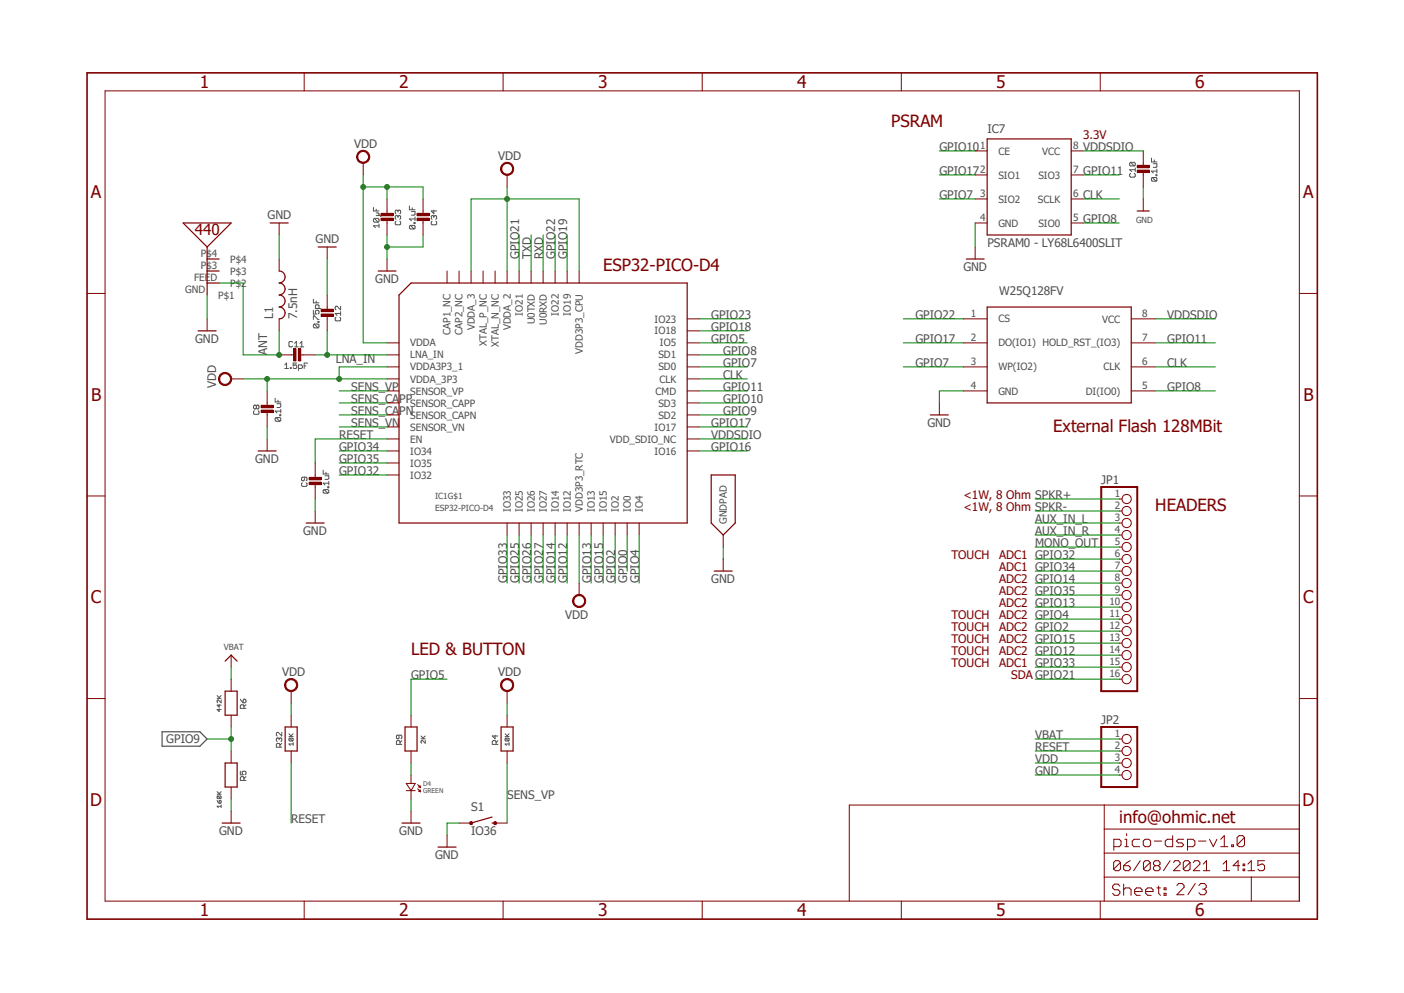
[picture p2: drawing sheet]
<svg xmlns="http://www.w3.org/2000/svg" width="297mm" height="210mm" viewBox="0 0 297 210" stroke-linecap="round" stroke-linejoin="round" font-family="sans-serif">
<path d="M17.9 15.1l261.2 179.8M279.1 15.1l-261.2 179.8" fill="none" stroke="#fff" stroke-width=".21"/>
<g fill="none" stroke="#505050" stroke-width=".21">
<path d="M239.2 36.7l-.2 .2v.4l.2 .2h.7l.3-.2v-.4l-.3-.2M239.2 34.3l-.2 .2v.4l.2 .2h.7M239.2 34.3h.7l.3 .2v.4l-.3 .2M239.2 34.3l.7 .8M240.2 35.5v.8M240.2 35.9h-1.2l.4 .4M243.6 33.4v.8h1.1M243.8 37.5l-.2 .2v.4l.2 .2h.8M243.8 37.5h.8l.1 .2v.4l-.1 .2M243.8 37.5l.8 .8M244 34.6h.7v.6l-.1 .2h-.6M244.2 33.8v.4"/>
<path d="M244.6 37h.1v.2h-.1zM244.7 35.8v.8M244.7 36.2h-1.1l.4 .4M79 43.9v.7h1.2M79.2 46.2h.8l.2 .2v.4l-.2 .2M79.2 46.2l-.2 .2v.4l.2 .2h.8M79.2 46.2l.8 .8M79.6 45l.6 .2-.2 .4M79.6 45.6h.8l.2 .2M79.6 44.2v.4M80.2 47.8h-1.2l.4 .3M80.2 47.4v.7"/>
<path d="M83.8 46.8l-.2 .2v.4l.2 .1h.8l.2-.1-.2-.6M84.2 45.8l-.2-.2-.4 .2 .2 .6M84.2 45.8l.2-.2 .4 .2-.2 .6M84.2 44.6l-.2-.2-.4 .2v.4l.2 .2M84.2 44.6l.2-.2 .4 .2v.4l-.2 .2M84.2 44.6v.2M84.2 45.8v.2M86.6 43.6v.8h1.2M86.8 47.7l-.2 .1v.5l.2 .1h.8M86.8 47.7h.8l.2 .1v.5l-.2 .1M86.8 47.7l.8 .7M87 44.7h.8v.6l-.2 .2h-.6"/>
<path d="M87.2 43.9v.5M87.6 47.1h.2v.2h-.2zM87.8 45.9v.8M87.8 46.3h-1.2l.4 .4M91.4 46.8l-.2 .2v.4l.2 .1h.8l.2-.1-.2-.6M91.8 45.8l-.2-.2-.4 .2 .2 .6M91.8 45.8l.2-.2 .4 .2-.2 .6M91.8 44.4v.8l-.6-.6h1.2M91.8 45.8v.2M60.2 77.2l.4-.4v1.1M60.2 77.9h.8M61.4 77.8h.2v.1h-.2z"/>
<path d="M61.9 72.4l-.2-.2-.6 .2v.8l.2 .2h.4l.2-.2M62.3 73.4h.8M62.3 72.6l.4-.4v1.2M62.8 76.8h-.8v.6l.4-.2 .4 .2v.4l-.2 .1h-.4l-.2-.1M63.2 77.9h.6l.2-.1v-.4l-.2-.2h-.6v1.2M63.5 73.4h.8M63.5 72.6l.3-.4v1.2M64.3 77.4h.4M65.1 76.8h-.8v1.1M66.3 63.3v.8h1.2M66.3 65.6v.8h.6l-.2-.4 .2-.4h.4l.2 .2v.4l-.2 .2M66.3 67.6v-.8h.2l.8 .8h.2"/>
<path d="M66.5 68.5l-.2 .2v.4l.2 .2h.8M66.5 68.5h.8l.2 .2v.4l-.2 .2M66.5 68.5l.8 .8M66.9 63.7v.4M67.3 68h.2v.2h-.2zM67.5 65.2v-.6l-.6-.1-.2 .1v.6h1.2M71.1 67.1l-.2 .2v.4l.2 .2h.8l.2-.2v-.4l-.2-.2M72.1 64.8v.7l-.8-.7-.4 .1 .2 .6M72.1 65.9v.8M72.1 66.3h-1.2l.4 .4M53.8 86.9l-.2 .1v.5l.2 .1h.8l.2-.1v-.5l-.2-.1M54.2 85.9l-.2-.2-.4 .2 .2 .6 .4-.2"/>
<path d="M54.2 85.9l.2-.2 .4 .2-.2 .6-.4-.2M54.2 85.9v.4M58.2 84.2v.8h1.2M58.4 88.3l-.2 .2v.4l.2 .2h.8M58.4 88.3h.8l.2 .2v.4l-.2 .2M58.4 88.3l.8 .8M58.6 85.4h.8v.6l-.2 .2h-.6M58.8 84.6v.4M59.2 87.7h.2v.2h-.2zM59.4 86.6v.7M59.4 87h-1.2l.4 .3M68.4 99.4v.8h1.2"/>
<path d="M69 99.9v.3M64 102.1l-.2 .2 .2 .6h.8l.1-.2v-.4l-.1-.2M64.4 100.9v.6l-.2 .2-.4-.2 .2-.6h.8l.1 .2v.4l-.1 .2M68.6 103.5l-.2 .3v.3l.2 .2h.7M68.6 103.5h.7l.3 .3v.3l-.3 .2M68.6 103.5l.7 .8M68.7 100.6h.9v.6l-.3 .2h-.6M69.3 103h.3v.2h-.3zM69.6 101.8v.8M69.6 102.2h-1.2l.3 .4M45.9 147.7h.9M45.9 147.1l.6 .6"/>
<path d="M46.4 149.9v.6l-.5-.4h.9M46.4 149v.6l-.5-.5h.9M46.8 148v.6l-.6-.6-.3 .2 .2 .4M46.8 147.1l-.4 .4M50.8 147.9l.6 .7M51.6 149.8v-.6l-.2-.1-.6 .1v.6h1.2M51.6 147.9l.4 .2v.4l-.2 .1h-.4v-.5zM52 149.1l-.4 .3M59.1 156.3l.1-.2 .4 .2-.2 .5M59.1 156.3l-.3-.2-.3 .2 .1 .5M59.1 156.3v.2M59.2 158v-.6l-.1-.2h-.5l-.1 .2v.6h1.1"/>
<path d="M59.6 154.9v.8l-.8-.8-.3 .2v.4l.1 .2M59.6 157.2l-.4 .4M61.1 155.8h.9M61.1 155.2l.6 .6M61.3 156.1l.7 .2-.2 .4M61.3 156.1l-.2 .2v.2l.2 .2h.5M61.3 156.1l.5 .6M62 157.1v.5M62 157.4h-.9l.3 .2M62 155.2l-.4 .4M84.4 155.5v.6l-.2 .2-.3-.2v-.4l.1-.2h.8l.2 .2v.4l-.2 .2M84.6 157.4v-.6l-.2-.2h-.4l-.1 .2v.6h1.1"/>
<path d="M85 156.6l-.4 .5M89.1 156.3h.9M89.1 155.7l.6 .6M90 156.6v.6l-.6-.6-.3 .2 .1 .4M90 155.7l-.5 .4M104.7 155.5v.8l-.6-.6h1.2M104.9 157.4v-.6l-.2-.2h-.3l-.3 .2v.6h1.2M105.3 156.6l-.4 .5M106.8 155.8h.9M106.8 155.2l.6 .6M107 156.1l.7 .2-.1 .4M107 156.1l-.2 .2 .2 .4h.6"/>
<path d="M107 156.1l.6 .6M107.7 157.4h-.9l.3 .2M107.7 157.1v.5M107.7 155.2l-.4 .4M45.9 169.3l.5 .6M45.9 168h.9M45.9 167.4l.6 .6M46.1 168.4h.6l.1 .1-.1 .4M46.1 168.4l-.2 .1 .2 .4h.6M46.1 168.4l.6 .5M46.4 169.4l.1-.1 .3 .1-.1 .5h-.3zM46.8 170.2v.6"/>
<path d="M46.8 170.5h-.9l.3 .3M46.8 167.4l-.4 .5M50.8 163.1v.8h.6l-.2-.4 .2-.4 .6 .2v.4l-.2 .2M51.6 165.1v-.6l-.2-.2h-.3l-.3 .2v.6h1.2M52 164.3l-.4 .4"/>
</g>
<path d="M34.3 154.8h8l1.5 1.5-1.5 1.5h-8z" fill="none" stroke="#505050" stroke-width=".25"/>
<g fill="none" stroke="#800000" stroke-width=".21">
<path d="M22.2 19.2h252.7v171.4h-252.7zM64.3 15.4v3.8M106.4 15.4v3.8M148.5 15.4v3.8M190.7 15.4v3.8M232.7 15.4v3.8M94.6 57.3v2.6M97.1 57.3v2.6M99.7 57.3v2.6M102.2 57.3v2.6M104.7 57.3v2.6M107.3 57.3v2.6"/>
<path d="M109.8 57.3v2.6M112.4 57.3v2.6M114.9 57.3v2.6M117.4 57.3v2.6M120 57.3v2.6M122.5 57.3v2.6M18.4 62.1h3.8M81.9 72.5h2.5M81.9 75.1h2.5M81.9 77.6h2.5M145.4 72.5h2.5M145.4 70h2.5"/>
<path d="M145.4 67.4h2.5M145.4 75.1h2.5M145.4 77.6h2.5M274.9 62.1h3.8M56.5 85.2v.8M56.5 87v.8M81.9 80.1h2.5M81.9 82.7h2.5M81.9 92.8h2.5M81.9 95.4h2.5M81.9 90.3h2.5M81.9 97.9h2.5"/>
<path d="M81.9 87.8h2.5M81.9 85.2h2.5M145.4 80.1h2.5M145.4 82.7h2.5M145.4 92.8h2.5M145.4 95.4h2.5M145.4 90.3h2.5M145.4 87.8h2.5M145.4 85.2h2.5M18.4 104.9h3.8M81.9 100.5h2.5M107.3 110.6v2.6"/>
<path d="M109.8 110.6v2.6M112.4 110.6v2.6M114.9 110.6v2.6M117.4 110.6v2.6M120 110.6v2.6M122.5 110.6v2.6M125.1 110.6v2.6M127.6 110.6v2.6M130.1 110.6v2.6M132.7 110.6v2.6M135.2 110.6v2.6M153 113.2v2.5"/>
<path d="M274.9 104.9h3.8M18.4 147.7h3.8M274.9 147.7h3.8M233.6 170.3v20.3M233.6 175.3h41.3M235.6 179.1h1.2l.4-.4v-.8l-.4-.4h-1.2v2.3M238 177.5h.3v1.6M238 179.1h.7M238.3 176.3v.4M241.1 177.5h-1.2l-.4 .4v.8l.4 .4h1.2M242.2 177.5h.8l.4 .4v.8l-.4 .4h-.8l-.3-.4v-.8zM244.2 177.9h1.5"/>
<path d="M248.1 176.7v2.4h-1.2l-.4-.4v-.8l.4-.4h1.2M250.4 177.5h-1.1l-.4 .4 .4 .4h.7l.4 .4-.4 .4h-1.1M251.2 179.1h1.1l.5-.4v-.8l-.5-.4h-1.1v2.3M253.5 177.9h1.6M255.9 177.5l.8 1.6 .7-1.6M258.2 179.1h1.6M258.2 177.5l.8-.8v2.4M260.6 178.7h.3v.4h-.3zM263.3 177.1v1.6l-.4 .4h-.8l-.4-.4M263.3 177.1l-.4-.4h-.8l-.4 .4v1.6M263.3 177.1l-1.6 1.6M274.9 170.3h-95.2v20.3"/>
<path d="M64.3 190.6v3.8M106.4 190.6v3.8M148.5 190.6v3.8M190.7 190.6v3.8M232.7 190.6v3.8M233.6 185.5h41.3M233.6 180.4h41.3M236.9 187.4l-.4-.4h-.7l-.4 .4v.4l.4 .4h.7l.4 .4v.3l-.4 .5h-.7l-.4-.5M237 182.4l-.4-.4h-.6l-.4 .4v1.4M237 182.4v1.4l-.4 .3h-.6l-.4-.3M237 182.4l-1.4 1.4M237.7 183.1h1.1l.3 .3v.4l-.3 .3h-.8l-.3-.3z"/>
<path d="M237.7 187v2.4M237.7 188.2l.4-.4h.8l.4 .4v1.2M239.1 182l-1.4 1.1M240 188.6h1.6v-.4l-.4-.4h-.8l-.4 .4v.7l.4 .5h.8M241.2 182l-1.4 2.1M242.4 188.6h1.5v-.4l-.4-.4h-.7l-.4 .4v.7l.4 .5h.7M243.3 182.4l-.3-.4h-.7l-.4 .4v1.4M243.3 182.4v1.4l-.3 .3h-.7l-.4-.3M243.3 182.4l-1.4 1.4M244.3 183.1l-.3-.3v-.4l.3-.4h.8l.3 .4v.4l-.3 .3M244.3 183.1l-.3 .3v.4l.3 .3h.8l.3-.3v-.4l-.3-.3M244.3 183.1h.8"/>
<path d="M244.7 187.8h.8M245.1 187.4v1.5l.4 .5M246.3 187.8h.4v.4h-.4zM246.3 188.9h.4v.5h-.4zM247.5 182l-1.4 2.1M248.2 182.4l.4-.4h.7l.3 .4v.4l-1.4 1.3h1.4M249 187.3l.3-.4h.8l.4 .4v.4l-1.5 1.5h1.5M251.8 182.4l-.4-.4h-.7l-.4 .4v1.4M251.8 182.4v1.4l-.4 .3h-.7l-.4-.3M251.8 182.4l-1.5 1.4M252.4 182.4l.4-.4h.7l.3 .4v.4l-1.4 1.3h1.4M252.9 186.9l-1.6 2.3"/>
<path d="M253.6 187.3l.4-.4h.8l.4 .4v.4l-.4 .3M254.4 188h.4M254.6 184.1h1.3M254.6 182.8l.6-.8v2.1M254.8 188l.4 .4v.4l-.4 .4h-.8l-.4-.4M258.7 184.1h1.4M258.7 182.8l.8-.8v2.1M262.3 183.1h-1.4l1-1.1v2.1M263 183.8h.3v.3h-.3zM263 182.8h.3v.3h-.3zM264 182.8l.7-.8v2.1M264 184.1h1.4"/>
<path d="M264.7 185.5v5.1M267.5 182h-1.4v1.1l.7-.3h.4l.3 .3v.7l-.3 .3h-.8l-.3-.3"/>
</g>
<path d="M18.4 15.4h260.3v179h-260.3z" fill="none" stroke="#800000" stroke-width=".34"/>
<path d="M84.4 62.4l2.6-2.5h58.4v50.7h-61zM150.5 100.5h5v10.1l-2.5 2.6-2.5-2.6z" fill="none" stroke="#800000" stroke-width=".25"/>
<path d="M55.2 86.7h2.6v.5h-2.6z" fill-rule="evenodd" fill="#800000"/>
<path d="M55.2 86.7h2.6v.5h-2.6z" fill="none" stroke="#800000" stroke-width=".21"/>
<path d="M55.2 85.7h2.6v.5h-2.6z" fill-rule="evenodd" fill="#800000"/>
<path d="M55.2 85.7h2.6v.5h-2.6zM56.5 82.7v2.5M56.5 87.8v2.5M66.7 100.5v.7M66.7 102.2v.8" fill="none" stroke="#800000" stroke-width=".21"/>
<path d="M65.4 102h2.5v.5h-2.5z" fill-rule="evenodd" fill="#800000"/>
<path d="M65.4 102h2.5v.5h-2.5z" fill="none" stroke="#800000" stroke-width=".21"/>
<path d="M65.4 101h2.5v.5h-2.5z" fill-rule="evenodd" fill="#800000"/>
<path d="M61.6 75.1h.8M63.4 75.1h.7M66.7 97.9v2.6M65.4 101h2.5v.5h-2.5zM66.7 103v2.5" fill="none" stroke="#800000" stroke-width=".21"/>
<path d="M62.1 73.8h.5v2.5h-.5z" fill-rule="evenodd" fill="#800000"/>
<path d="M62.1 73.8h.5v2.5h-.5z" fill="none" stroke="#800000" stroke-width=".21"/>
<path d="M63.1 73.8h.5v2.5h-.5z" fill-rule="evenodd" fill="#800000"/>
<path d="M59.1 54.8v2.5M59.1 75.1h2.5M59.1 67.4v2.6M63.1 73.8h.5v2.5h-.5zM64.1 75.1h2.6M69.2 64.9v.8M69.2 66.7v.7" fill="none" stroke="#800000" stroke-width=".21"/>
<path d="M38.7 47.2h10.2l-5.1 5zM43.8 52.2v10.2M43.8 59.9h2.6M43.8 57.3h2.6M43.8 54.8h2.6M59.1 57.3a1.27 1.27 0 0 1 1.2 1.3 1.27 1.27 0 0 1-1.2 1.3 1.27 1.27 0 0 1 1.2 1.2 1.27 1.27 0 0 1-1.2 1.3 1.27 1.27 0 0 1 1.2 1.3 1.27 1.27 0 0 1-1.2 1.2 1.25 1.25 0 0 1 1.2 1.3 1.25 1.25 0 0 1-1.2 1.2" fill="none" stroke="#800000" stroke-width=".25"/>
<path d="M67.9 65.4h2.6v.5h-2.6z" fill-rule="evenodd" fill="#800000"/>
<path d="M67.9 65.4h2.6v.5h-2.6z" fill="none" stroke="#800000" stroke-width=".21"/>
<path d="M67.9 66.4h2.6v.5h-2.6z" fill-rule="evenodd" fill="#800000"/>
<path d="M59.1 47.2v2.5M69.2 52.2v2.6M67.9 66.4h2.6v.5h-2.6zM69.2 62.4v2.5M69.2 67.4v2.6" fill="none" stroke="#800000" stroke-width=".21"/>
<path d="M57.1 47.2h3.9M67.3 52.2h3.8" fill="none" stroke="#800000" stroke-width=".25"/>
<path d="M106.2 34.8a1.39 1.39 0 0 1 2.2 .2 1.39 1.39 0 0 1-.8 2.1 1.39 1.39 0 0 1-1.7-1.4h.2a1.15 1.15 0 0 1 1.6-1.1 1.15 1.15 0 0 1 .4 1.9 1.15 1.15 0 0 1-1.9-.4l-.1-.4h-.2z" fill-rule="evenodd" fill="#800000"/>
<path d="M106.2 34.8a1.39 1.39 0 0 1 2.2 .2 1.39 1.39 0 0 1-.8 2.1 1.39 1.39 0 0 1-1.7-1.4h.2a1.15 1.15 0 0 1 1.6-1.1 1.15 1.15 0 0 1 .4 1.9 1.15 1.15 0 0 1-1.9-.4l-.1-.4h-.2zM107.3 37v2.5" fill="none" stroke="#800000" stroke-width=".21"/>
<path d="M46.5 79.2a1.41 1.41 0 0 1 2.3 .1 1.41 1.41 0 0 1-.7 2.2 1.41 1.41 0 0 1-1.9-1.4h.3a1.15 1.15 0 0 1 1.7-.9 1.15 1.15 0 0 1 .2 1.9 1.15 1.15 0 0 1-1.9-.5v-.5h-.3z" fill-rule="evenodd" fill="#800000"/>
<path d="M43.8 67.4v2.6M46.5 79.2a1.41 1.41 0 0 1 2.3 .1 1.41 1.41 0 0 1-.7 2.2 1.41 1.41 0 0 1-1.9-1.4h.3a1.15 1.15 0 0 1 1.7-.9 1.15 1.15 0 0 1 .2 1.9 1.15 1.15 0 0 1-1.9-.5v-.5h-.3zM48.9 80.1h2.5" fill="none" stroke="#800000" stroke-width=".21"/>
<path d="M41.9 70h3.8" fill="none" stroke="#800000" stroke-width=".25"/>
<path d="M75.7 32.3a1.4 1.4 0 0 1 2.3 .1 1.4 1.4 0 0 1-.7 2.1 1.4 1.4 0 0 1-1.9-1.3h.3a1.15 1.15 0 0 1 1.7-1 1.15 1.15 0 0 1 .2 1.9 1.15 1.15 0 0 1-1.9-.5v-.4h-.3z" fill-rule="evenodd" fill="#800000"/>
<path d="M75.7 32.3a1.4 1.4 0 0 1 2.3 .1 1.4 1.4 0 0 1-.7 2.1 1.4 1.4 0 0 1-1.9-1.3h.3a1.15 1.15 0 0 1 1.7-1 1.15 1.15 0 0 1 .2 1.9 1.15 1.15 0 0 1-1.9-.5v-.4h-.3zM76.8 34.5v2.5" fill="none" stroke="#800000" stroke-width=".21"/>
<path d="M121.5 126.2a1.39 1.39 0 0 1 2.2 .2 1.39 1.39 0 0 1-.8 2.1 1.39 1.39 0 0 1-1.8-1.4h.3a1.15 1.15 0 0 1 1.5-1.1 1.15 1.15 0 0 1 .4 1.9 1.15 1.15 0 0 1-1.8-.4l-.1-.4h-.3z" fill-rule="evenodd" fill="#800000"/>
<path d="M81.9 44.6v.8M81.9 46.4v.8M56.5 92.8v2.6M66.7 108.1v2.5M153 118.2v2.6M121.5 126.2a1.39 1.39 0 0 1 2.2 .2 1.39 1.39 0 0 1-.8 2.1 1.39 1.39 0 0 1-1.8-1.4h.3a1.15 1.15 0 0 1 1.5-1.1 1.15 1.15 0 0 1 .4 1.9 1.15 1.15 0 0 1-1.8-.4l-.1-.4h-.3zM122.5 123.3v2.6" fill="none" stroke="#800000" stroke-width=".21"/>
<path d="M54.6 95.4h3.8M64.8 110.6h3.8M151.1 120.8h3.8" fill="none" stroke="#800000" stroke-width=".25"/>
<path d="M80.6 45.1h2.5v.5h-2.5z" fill-rule="evenodd" fill="#800000"/>
<path d="M80.6 45.1h2.5v.5h-2.5z" fill="none" stroke="#800000" stroke-width=".21"/>
<path d="M80.6 46.1h2.5v.6h-2.5z" fill-rule="evenodd" fill="#800000"/>
<path d="M80.6 46.1h2.5v.6h-2.5zM81.9 42.1v2.5M81.9 47.2v2.5M89.5 44.6v.8M89.5 46.4v.8" fill="none" stroke="#800000" stroke-width=".21"/>
<path d="M88.2 45.1h2.6v.5h-2.6z" fill-rule="evenodd" fill="#800000"/>
<path d="M88.2 45.1h2.6v.5h-2.6z" fill="none" stroke="#800000" stroke-width=".21"/>
<path d="M88.2 46.1h2.6v.6h-2.6z" fill-rule="evenodd" fill="#800000"/>
<g fill="none" stroke="#800000" stroke-width=".21">
<path d="M206.3 31.9h2.5M206.3 37h2.5M226.6 31.9h2.6M226.6 37h2.6M241.9 34.5v.7M241.9 36.2v.8M81.9 54.8v2.5M88.2 46.1h2.6v.6h-2.6zM89.5 42.1v2.5M89.5 47.2v2.5M206.3 47.2h2.5M206.3 42.1h2.5"/>
<path d="M226.6 47.2h2.6M226.6 42.1h2.6"/>
</g>
<path d="M208.8 29.4h17.8v20.3h-17.8zM80 57.3h3.8" fill="none" stroke="#800000" stroke-width=".25"/>
<path d="M240.6 36h2.5v.5h-2.5z" fill-rule="evenodd" fill="#800000"/>
<path d="M240.6 36h2.5v.5h-2.5z" fill="none" stroke="#800000" stroke-width=".21"/>
<path d="M240.6 35h2.5v.5h-2.5z" fill-rule="evenodd" fill="#800000"/>
<g fill="none" stroke="#800000" stroke-width=".21">
<path d="M240.6 35h2.5v.5h-2.5zM241.9 31.9v2.6M241.9 37v2.5M206.3 52.2v2.6M241.9 42.1v2.5M203.8 67.4h5M203.8 72.5h5M203.8 77.6h5M239.3 67.4h5.1M239.3 72.5h5.1M239.3 77.6h5.1M198.7 85.2v2.6"/>
<path d="M203.8 82.7h5M239.3 82.7h5.1M107.3 151.3v2.5M107.3 158.8v2.6"/>
</g>
<path d="M204.4 54.8h3.8M240.6 44.6h2.5M208.8 64.9h30.5v20.3h-30.5zM196.8 87.8h3.8M106 153.8h2.5v5h-2.5z" fill="none" stroke="#800000" stroke-width=".25"/>
<path d="M99.4 173.9l.3-.2 .2 .2v.4h-.5z" fill-rule="evenodd" fill="#800000"/>
<path d="M99.4 173.9l.3-.2 .2 .2v.4h-.5z" fill="none" stroke="#800000" stroke-width=".21"/>
<path d="M104.5 173.9l.2-.2 .3 .2v.4h-.5z" fill-rule="evenodd" fill="#800000"/>
<path d="M94.6 176.6v2.6M97.1 174.1h2.6M104.5 173.9l.2-.2 .3 .2v.4h-.5zM104.7 174.1h2.6" fill="none" stroke="#800000" stroke-width=".21"/>
<path d="M92.7 179.2h3.8M104.1 174.1h.6M104.1 172.8l-4.4 1.3" fill="none" stroke="#800000" stroke-width=".25"/>
<path d="M106.2 144a1.4 1.4 0 0 1 2.2 .1 1.4 1.4 0 0 1-.7 2.1 1.4 1.4 0 0 1-1.8-1.3h.2a1.15 1.15 0 0 1 1.6-1.1 1.15 1.15 0 0 1 .4 1.9 1.15 1.15 0 0 1-1.9-.4l-.1-.4h-.2z" fill-rule="evenodd" fill="#800000"/>
<g fill="none" stroke="#800000" stroke-width=".21">
<path d="M48.9 138.6v2.5M48.9 143.6v2.6M48.9 151.3v2.5M48.9 158.8v2.6M61.6 151.3v2.5M61.6 158.8v2.6M87 151.3v2.5M87 158.8v2.6M106.2 144a1.4 1.4 0 0 1 2.2 .1 1.4 1.4 0 0 1-.7 2.1 1.4 1.4 0 0 1-1.8-1.3h.2a1.15 1.15 0 0 1 1.6-1.1 1.15 1.15 0 0 1 .4 1.9 1.15 1.15 0 0 1-1.9-.4l-.1-.4h-.2zM107.3 146.2v2.5M48.9 166.5v2.5M48.9 171.5v2.6"/>
<path d="M85.9 165.7h1.9l-.8 1.5zM85.9 167.2h1.9M87 163.9v1.8M87 167.2v1.8M87 171.5v2.6M88.3 165.9l.4 .4M88.3 166.8l.4 .4M88.6 167.3l.3-.2 .1 .4zM88.9 166.2l.1 .4-.4-.1z"/>
</g>
<path d="M47.6 139.8l1.3-1.2 1.3 1.2M47.6 146.2h2.6v5.1h-2.6zM60.3 153.8h2.6v5h-2.6zM85.7 153.8h2.5v5h-2.5zM47 174.1h3.8M47.6 161.4h2.6v5.1h-2.6zM85 174.1h3.9" fill="none" stroke="#800000" stroke-width=".25"/>
<path d="M60.5 144a1.41 1.41 0 0 1 2.2 0 1.41 1.41 0 0 1-.6 2.2 1.41 1.41 0 0 1-1.9-1.3h.3a1.14 1.14 0 0 1 1.4-1.1 1.14 1.14 0 0 1 .6 1.7 1.14 1.14 0 0 1-1.8 .1l-.2-.7h-.3z" fill-rule="evenodd" fill="#800000"/>
<g fill="none" stroke="#800000" stroke-width=".21">
<path d="M236.8 105.5h.5M236.8 108.1h.5M236.8 110.6h.5M236.8 113.2h.5M236.8 115.7h.5M236.8 118.2h.5M236.8 120.8h.5M236.8 123.3h.5M236.8 125.9h.5M236.8 128.4h.5M236.8 130.9h.5M236.8 133.5h.5"/>
<path d="M236.8 136h.5M236.8 138.6h.5M60.5 144a1.41 1.41 0 0 1 2.2 0 1.41 1.41 0 0 1-.6 2.2 1.41 1.41 0 0 1-1.9-1.3h.3a1.14 1.14 0 0 1 1.4-1.1 1.14 1.14 0 0 1 .6 1.7 1.14 1.14 0 0 1-1.8 .1l-.2-.7h-.3zM61.6 146.2v2.5M236.8 141.1h.5M236.8 143.6h.5M236.8 156.3h.5M236.8 158.8h.5M236.8 161.4h.5M236.8 163.9h.5"/>
<circle cx="238.3" cy="108.1" r=".98"/>
<circle cx="238.3" cy="115.7" r=".98"/>
<circle cx="238.3" cy="118.2" r=".98"/>
<circle cx="238.3" cy="110.6" r=".98"/>
<circle cx="238.3" cy="113.2" r=".98"/>
<circle cx="238.3" cy="105.5" r=".98"/>
<circle cx="238.3" cy="125.9" r=".98"/>
<circle cx="238.3" cy="138.6" r=".98"/>
<circle cx="238.3" cy="130.9" r=".98"/>
<circle cx="238.3" cy="123.3" r=".98"/>
<circle cx="238.3" cy="120.8" r=".98"/>
<circle cx="238.3" cy="133.5" r=".98"/>
<circle cx="238.3" cy="136" r=".98"/>
<circle cx="238.3" cy="128.4" r=".98"/>
<circle cx="238.3" cy="158.8" r=".98"/>
<circle cx="238.3" cy="143.6" r=".98"/>
<circle cx="238.3" cy="141.1" r=".98"/>
<circle cx="238.3" cy="156.3" r=".98"/>
<circle cx="238.3" cy="163.9" r=".98"/>
<circle cx="238.3" cy="161.4" r=".98"/>
</g>
<path d="M233 103h7.6v43.2h-7.6zM233 153.8h7.6v12.7h-7.6z" fill="none" stroke="#800000" stroke-width=".42"/>
<path d="M59.1 49.7v5.1M69.2 54.8v7.6M81.9 49.7v5.1M89.5 49.7v2.5h-7.6M43.8 62.4v5M56.5 90.3v2.5M66.7 105.5v2.6M153 115.7v2.5" fill="none" stroke="#008000" stroke-width=".21"/>
<circle cx="81.9" cy="52.2" r=".51" fill="#008000"/>
<g fill="none" stroke="#008000" stroke-width=".21">
<path d="M198.7 37h7.6M241.9 39.5v2.6M109.8 49.7v7.6M112.4 49.7v7.6M114.9 49.7v7.6M117.4 49.7v7.6M120 49.7v7.6M206.3 47.2v5M229.2 42.1h7.6M59.1 70v5.1h-7.7M147.9 72.5h10.2M147.9 70h10.2"/>
<path d="M147.9 67.4h10.2M191.1 72.5h12.7M191.1 67.4h12.7M244.4 77.6h12.7M71.8 82.7h10.1M71.8 97.9h10.1M71.8 90.3h10.1M71.8 85.2h10.1M71.8 87.8h10.1M81.9 92.8h-15.2v5.1M147.9 95.4h10.2M147.9 90.3h10.2"/>
<path d="M147.9 80.1h10.2M203.8 82.7h-5.1v2.5M71.8 100.5h10.1M107.3 113.2v10.1M109.8 113.2v10.1M112.4 113.2v10.1M114.9 113.2v10.1M117.4 113.2v10.1M120 113.2v10.1M125.1 113.2v10.1M127.6 113.2v10.1M130.1 113.2v10.1"/>
<path d="M132.7 113.2v7.6M135.2 113.2v10.1M219 118.2h17.8M219 125.9h17.8M219 123.3h17.8M219 138.6h17.8M219 128.4h17.8M219 136h17.8M219 133.5h17.8M219 130.9h17.8M94.6 143.6h-7.6v7.7M219 158.8h17.8"/>
<path d="M219 141.1h17.8M219 143.6h17.8M48.9 169v2.5M61.6 161.4v12.7M87 169v2.5M97.1 174.1h-2.5v2.5M107.3 161.4v12.7M219 163.9h17.8"/>
<circle cx="81.9" cy="52.2" r=".51"/>
</g>
<circle cx="59.1" cy="75.1" r=".51" fill="#008000"/>
<g fill="none" stroke="#008000" stroke-width=".21">
<path d="M46.4 59.9h5v15.2M66.7 75.1h15.2M69.2 70v5.1"/>
<circle cx="59.1" cy="75.1" r=".51"/>
</g>
<circle cx="69.2" cy="75.1" r=".51" fill="#008000"/>
<g fill="none" stroke="#008000" stroke-width=".21">
<path d="M147.9 87.8h10.2M43.8 156.3h5.1M48.9 153.8v5"/>
<circle cx="69.2" cy="75.1" r=".51"/>
</g>
<circle cx="48.9" cy="156.3" r=".51" fill="#008000"/>
<g fill="none" stroke="#008000" stroke-width=".21">
<path d="M198.7 31.9h7.6M229.2 31.9h12.7M229.2 37h7.6M107.3 42.1v15.2M122.5 42.1h-22.8v15.2M198.7 42.1h7.6M229.2 47.2h7.6M147.9 77.6h10.2M147.9 75.1h10.2M191.1 77.6h12.7M244.4 72.5h12.7M244.4 67.4h12.7"/>
<path d="M147.9 85.2h10.2M147.9 82.7h10.2M147.9 92.8h10.2M244.4 82.7h12.7"/>
<circle cx="48.9" cy="156.3" r=".51"/>
</g>
<circle cx="107.3" cy="42.1" r=".51" fill="#008000"/>
<g fill="none" stroke="#008000" stroke-width=".21">
<path d="M107.3 39.5v2.6M122.5 42.1v15.2M81.9 77.6h-10.1v2.5M56.5 80.1h25.4"/>
<circle cx="107.3" cy="42.1" r=".51"/>
</g>
<circle cx="71.8" cy="80.1" r=".51" fill="#008000"/>
<g fill="none" stroke="#008000" stroke-width=".21">
<path d="M51.4 80.1h5.1v2.6"/>
<circle cx="71.8" cy="80.1" r=".51"/>
</g>
<circle cx="56.5" cy="80.1" r=".51" fill="#008000"/>
<g fill="none" stroke="#008000" stroke-width=".21">
<path d="M76.8 37v35.5h5.1M76.8 39.5h12.7v2.6"/>
<circle cx="56.5" cy="80.1" r=".51"/>
</g>
<circle cx="76.8" cy="39.5" r=".51" fill="#008000"/>
<g fill="none" stroke="#008000" stroke-width=".21">
<path d="M81.9 39.5v2.6"/>
<circle cx="76.8" cy="39.5" r=".51"/>
</g>
<circle cx="81.9" cy="39.5" r=".51" fill="#008000"/>
<g fill="none" stroke="#008000" stroke-width=".21">
<path d="M71.8 95.4h10.1M122.5 113.2v10.1M219 105.5h17.8M219 108.1h17.8M219 110.6h17.8M219 113.2h17.8M219 115.7h17.8M219 120.8h17.8M48.9 141.1v2.5M61.6 148.7v2.6M107.3 148.7v2.6M219 156.3h17.8"/>
<path d="M87 161.4v2.5M219 161.4h17.8"/>
<circle cx="81.9" cy="39.5" r=".51"/>
</g>
<g font-size="3.7" fill="#800000">
<text x="42.3" y="18.6">1</text>
<text x="84.4" y="18.6">2</text>
<text x="126.5" y="18.6">3</text>
<text x="168.6" y="18.6">4</text>
<text x="210.7" y="18.6">5</text>
<text x="252.9" y="18.6">6</text>
<text x="19.2" y="42">A</text>
<text x="275.7" y="42">A</text>
<text x="19.3" y="84.8">B</text>
<text x="275.7" y="84.8">B</text>
<text x="19.2" y="127.6">C</text>
<text x="275.7" y="127.6">C</text>
<text x="19.1" y="170.5">D</text>
<text x="275.5" y="170.5">D</text>
<text x="42.3" y="193.8">1</text>
<text x="84.4" y="193.8">2</text>
<text x="126.5" y="193.8">3</text>
<text x="168.6" y="193.8">4</text>
<text x="210.7" y="193.8">5</text>
<text x="252.9" y="193.8">6</text>
</g>
<g font-size="3.6" fill="#800000">
<text x="188.6" y="26.8">PSRAM</text>
<text x="127.6" y="57.3">ESP32-PICO-D4</text>
<text x="222.8" y="91.3">External Flash 128MBit</text>
<text x="244.4" y="108.1">HEADERS</text>
<text x="87" y="138.6">LED &amp; BUTTON</text>
<text x="236.8" y="174.1">info@ohmic.net</text>
</g>
<text font-size="3.2" fill="#800000" x="41.2" y="49.7">440</text>
<g font-size="2.5" fill="#505050">
<text x="208.9" y="28.1">IC7</text>
<text x="74.9" y="31.3">VDD</text>
<text x="105.4" y="33.8">VDD</text>
<text x="198.7" y="31.9">GPIO10</text>
<text x="229.2" y="31.9">VDDSDIO</text>
<text x="198.7" y="37">GPIO17</text>
<text x="229.2" y="37">GPIO11</text>
<text x="56.6" y="46.4">GND</text>
<text x="198.7" y="42.1">GPIO7</text>
<text x="229.2" y="42.1">CLK</text>
<text x="229.2" y="47.2">GPIO8</text>
<text x="66.8" y="51.5">GND</text>
<text x="208.9" y="52.2">PSRAM0 - LY68L6400SLIT</text>
<text x="79.4" y="59.9">GND</text>
<text x="109.8" y="54.8" transform="rotate(-90 109.8 54.8)">GPIO21</text>
<text x="112.4" y="54.8" transform="rotate(-90 112.4 54.8)">TXD</text>
<text x="114.9" y="54.8" transform="rotate(-90 114.9 54.8)">RXD</text>
<text x="117.4" y="54.8" transform="rotate(-90 117.4 54.8)">GPIO22</text>
<text x="120" y="54.8" transform="rotate(-90 120 54.8)">GPIO19</text>
<text x="203.8" y="57.3">GND</text>
<text x="211.4" y="62.4">W25Q128FV</text>
<text x="57.8" y="67.5" transform="rotate(-90 57.8 67.5)">L1</text>
<text x="62.9" y="67.5" transform="rotate(-90 62.9 67.5)">7.5nH</text>
<text x="150.5" y="70">GPIO18</text>
<text x="150.5" y="67.5">GPIO23</text>
<text x="193.6" y="67.5">GPIO22</text>
<text x="246.9" y="67.5">VDDSDIO</text>
<text x="41.3" y="72.5">GND</text>
<text x="56.5" y="75.1" transform="rotate(-90 56.5 75.1)">ANT</text>
<text x="71.1" y="76.8">LNA_IN</text>
<text x="150.5" y="72.5">GPIO5</text>
<text x="153" y="77.6">GPIO7</text>
<text x="153" y="75.1">GPIO8</text>
<text x="193.6" y="72.5">GPIO17</text>
<text x="193.6" y="77.6">GPIO7</text>
<text x="246.9" y="77.6">CLK</text>
<text x="246.9" y="72.5">GPIO11</text>
<text x="45.7" y="82" transform="rotate(-90 45.7 82)">VDD</text>
<text x="74.3" y="82.7">SENS_VP</text>
<text x="153" y="80.1">CLK</text>
<text x="153" y="82.7">GPIO11</text>
<text x="246.9" y="82.7">GPIO8</text>
<text x="74.3" y="85.2">SENS_CAPP</text>
<text x="74.3" y="87.8">SENS_CAPN</text>
<text x="153" y="87.8">GPIO9</text>
<text x="153" y="85.2">GPIO10</text>
<text x="71.8" y="92.8">RESET</text>
<text x="71.8" y="95.4">GPIO34</text>
<text x="74.3" y="90.3">SENS_VN</text>
<text x="150.5" y="95.4">GPIO16</text>
<text x="150.5" y="90.3">GPIO17</text>
<text x="150.5" y="92.8">VDDSDIO</text>
<text x="196.2" y="90.3">GND</text>
<text x="54" y="97.9">GND</text>
<text x="71.8" y="97.9">GPIO35</text>
<text x="71.8" y="100.5">GPIO32</text>
<text x="233" y="102.4">JP1</text>
<text x="64.1" y="113.2">GND</text>
<text x="219" y="110.6">AUX_IN_L</text>
<text x="219" y="113.2">AUX_IN_R</text>
<text x="219" y="115.7">MONO_OUT</text>
<text x="107.3" y="123.3" transform="rotate(-90 107.3 123.3)">GPIO33</text>
<text x="109.8" y="123.3" transform="rotate(-90 109.8 123.3)">GPIO25</text>
<text x="112.4" y="123.3" transform="rotate(-90 112.4 123.3)">GPIO26</text>
<text x="114.9" y="123.3" transform="rotate(-90 114.9 123.3)">GPIO27</text>
<text x="117.4" y="123.3" transform="rotate(-90 117.4 123.3)">GPIO14</text>
<text x="120" y="123.3" transform="rotate(-90 120 123.3)">GPIO12</text>
<text x="125.1" y="123.3" transform="rotate(-90 125.1 123.3)">GPIO13</text>
<text x="127.6" y="123.3" transform="rotate(-90 127.6 123.3)">GPIO15</text>
<text x="130.1" y="123.3" transform="rotate(-90 130.1 123.3)">GPIO2</text>
<text x="132.7" y="123.3" transform="rotate(-90 132.7 123.3)">GPIO0</text>
<text x="135.2" y="123.3" transform="rotate(-90 135.2 123.3)">GPIO4</text>
<text x="150.5" y="123.3">GND</text>
<text x="119.6" y="130.8">VDD</text>
<text x="59.7" y="143">VDD</text>
<text x="87" y="143.6">GPIO5</text>
<text x="105.4" y="143">VDD</text>
<text x="233" y="153.2">JP2</text>
<text x="35.2" y="157.2">GPIO9</text>
<text x="219" y="158.8">RESET</text>
<text x="219" y="161.4">VDD</text>
<text x="219" y="156.3">VBAT</text>
<text x="219" y="163.9">GND</text>
<text x="99.7" y="171.5">S1</text>
<text x="107.3" y="169">SENS_VP</text>
<text x="46.4" y="176.6">GND</text>
<text x="61.6" y="174.1">RESET</text>
<text x="84.5" y="176.6">GND</text>
<text x="99.7" y="176.6">IO36</text>
<text x="92" y="181.7">GND</text>
</g>
<g font-size="2.5" fill="#800000">
<text x="229.2" y="29.4">3.3V</text>
<text x="203.8" y="105.5">&lt;1W, 8 Ohm SPKR+</text>
<text x="203.8" y="108.1">&lt;1W, 8 Ohm SPKR-</text>
<text x="201.3" y="118.2">TOUCH</text>
<text x="211.4" y="118.2">ADC1 GPIO32</text>
<text x="211.4" y="120.8">ADC1 GPIO34</text>
<text x="211.4" y="123.3">ADC2 GPIO14</text>
<text x="211.4" y="125.9">ADC2 GPIO35</text>
<text x="201.3" y="130.9">TOUCH</text>
<text x="211.4" y="128.4">ADC2 GPIO13</text>
<text x="211.4" y="130.9">ADC2 GPIO4</text>
<text x="201.3" y="133.5">TOUCH</text>
<text x="201.3" y="136">TOUCH</text>
<text x="211.4" y="133.5">ADC2 GPIO2</text>
<text x="211.4" y="136">ADC2 GPIO15</text>
<text x="201.3" y="141.1">TOUCH</text>
<text x="201.3" y="138.6">TOUCH</text>
<text x="211.4" y="138.6">ADC2 GPIO12</text>
<text x="211.4" y="141.1">ADC1 GPIO33</text>
<text x="213.9" y="143.6">SDA GPIO21</text>
</g>
<g font-size="2.1" fill="#505050">
<text x="207.3" y="31.6">1</text>
<text x="211.2" y="32.7">CE</text>
<text x="220.5" y="32.7">VCC</text>
<text x="227" y="31.6">8</text>
<text x="207.3" y="36.6">2</text>
<text x="207.3" y="41.7">3</text>
<text x="211.2" y="37.8">SIO1</text>
<text x="219.7" y="37.8">SIO3</text>
<text x="227" y="41.7">6</text>
<text x="227" y="36.6">7</text>
<text x="207.3" y="46.8">4</text>
<text x="211.2" y="47.9">GND</text>
<text x="211.2" y="42.8">SIO2</text>
<text x="219.5" y="42.8">SCLK</text>
<text x="219.7" y="47.9">SIO0</text>
<text x="227" y="46.8">5</text>
<text x="41.1" y="59.5">FEED</text>
<text x="42.5" y="56.9">P$3</text>
<text x="42.5" y="54.4">P$4</text>
<text x="48.7" y="58.1">P$3</text>
<text x="48.7" y="55.5">P$4</text>
<text x="39.2" y="62">GND</text>
<text x="46.1" y="63.2">P$1</text>
<text x="48.7" y="60.6">P$2</text>
<text x="95.3" y="70.9" transform="rotate(-90 95.3 70.9)">CAP1_NC</text>
<text x="97.9" y="70.9" transform="rotate(-90 97.9 70.9)">CAP2_NC</text>
<text x="100.4" y="69.9" transform="rotate(-90 100.4 69.9)">VDDA_3</text>
<text x="108" y="69.9" transform="rotate(-90 108 69.9)">VDDA_2</text>
<text x="110.6" y="66.8" transform="rotate(-90 110.6 66.8)">IO21</text>
<text x="113.1" y="68.6" transform="rotate(-90 113.1 68.6)">U0TXD</text>
<text x="115.7" y="68.7" transform="rotate(-90 115.7 68.7)">U0RXD</text>
<text x="118.2" y="66.8" transform="rotate(-90 118.2 66.8)">IO22</text>
<text x="120.7" y="66.8" transform="rotate(-90 120.7 66.8)">IO19</text>
<text x="138.5" y="70.7">IO18</text>
<text x="138.5" y="68.2">IO23</text>
<text x="205.4" y="67.1">1</text>
<text x="211.2" y="68.2">CS</text>
<text x="233.2" y="68.2">VCC</text>
<text x="241.6" y="67.1">8</text>
<text x="86.8" y="75.8">LNA_IN</text>
<text x="86.8" y="73.3">VDDA</text>
<text x="103" y="73.1" transform="rotate(-90 103 73.1)">XTAL_P_NC</text>
<text x="105.5" y="73.3" transform="rotate(-90 105.5 73.3)">XTAL_N_NC</text>
<text x="123.3" y="74.8" transform="rotate(-90 123.3 74.8)">VDD3P3_CPU</text>
<text x="139.3" y="75.8">SD1</text>
<text x="139.6" y="73.3">IO5</text>
<text x="205.4" y="72.2">2</text>
<text x="205.4" y="77.3">3</text>
<text x="211.2" y="73.3">DO(IO1) HOLD_RST_(IO3)</text>
<text x="241.6" y="77.3">6</text>
<text x="241.6" y="72.2">7</text>
<text x="86.8" y="83.4">SENSOR_VP</text>
<text x="86.8" y="78.4">VDDA3P3_1</text>
<text x="86.8" y="80.9">VDDA_3P3</text>
<text x="138.7" y="83.4">CMD</text>
<text x="139.3" y="78.4">SD0</text>
<text x="139.5" y="80.9">CLK</text>
<text x="205.4" y="82.3">4</text>
<text x="211.2" y="78.4">WP(IO2)</text>
<text x="211.2" y="83.4">GND</text>
<text x="229.7" y="83.4">DI(IO0)</text>
<text x="233.4" y="78.4">CLK</text>
<text x="241.6" y="82.3">5</text>
<text x="86.8" y="88.5">SENSOR_CAPN</text>
<text x="86.8" y="86">SENSOR_CAPP</text>
<text x="139.3" y="88.5">SD2</text>
<text x="139.3" y="86">SD3</text>
<text x="86.8" y="93.6">EN</text>
<text x="86.8" y="91.1">SENSOR_VN</text>
<text x="129" y="93.6">VDD_SDIO_NC</text>
<text x="138.5" y="91.1">IO17</text>
<text x="86.8" y="101.2">IO32</text>
<text x="86.8" y="96.1">IO34</text>
<text x="86.8" y="98.7">IO35</text>
<text x="138.5" y="96.1">IO16</text>
<text x="235.8" y="105.2">1</text>
<text x="235.8" y="107.7">2</text>
<text x="108" y="108.3" transform="rotate(-90 108 108.3)">IO33</text>
<text x="110.6" y="108.3" transform="rotate(-90 110.6 108.3)">IO25</text>
<text x="113.1" y="108.3" transform="rotate(-90 113.1 108.3)">IO26</text>
<text x="115.7" y="108.3" transform="rotate(-90 115.7 108.3)">IO27</text>
<text x="118.2" y="108.3" transform="rotate(-90 118.2 108.3)">IO14</text>
<text x="120.7" y="108.3" transform="rotate(-90 120.7 108.3)">IO12</text>
<text x="123.3" y="108.3" transform="rotate(-90 123.3 108.3)">VDD3P3_RTC</text>
<text x="125.8" y="108.3" transform="rotate(-90 125.8 108.3)">IO13</text>
<text x="128.4" y="108.3" transform="rotate(-90 128.4 108.3)">IO15</text>
<text x="130.9" y="108.3" transform="rotate(-90 130.9 108.3)">IO2</text>
<text x="133.4" y="108.3" transform="rotate(-90 133.4 108.3)">IO0</text>
<text x="136" y="108.3" transform="rotate(-90 136 108.3)">IO4</text>
<text x="153.8" y="110.8" transform="rotate(-90 153.8 110.8)">GNDPAD</text>
<text x="235.8" y="110.3">3</text>
<text x="235.8" y="112.8">4</text>
<text x="235.8" y="115.4">5</text>
<text x="235.8" y="117.9">6</text>
<text x="235.8" y="120.4">7</text>
<text x="235.8" y="122.9">8</text>
<text x="235.8" y="125.5">9</text>
<text x="234.7" y="128">10</text>
<text x="234.7" y="130.6">11</text>
<text x="234.7" y="133.1">12</text>
<text x="234.7" y="135.6">13</text>
<text x="234.7" y="138.2">14</text>
<text x="234.7" y="140.7">15</text>
<text x="234.7" y="143.3">16</text>
<text x="235.8" y="156">1</text>
<text x="235.8" y="158.5">2</text>
<text x="235.8" y="161">3</text>
<text x="235.8" y="163.6">4</text>
</g>
<g font-size="1.8" fill="#505050">
<text x="240.3" y="47.2">GND</text>
<text x="92" y="105.5">IC1G$1</text>
<text x="92" y="108.1">ESP32-PICO-D4</text>
<text x="47.4" y="137.5">VBAT</text>
</g>
<g font-size="1.4" fill="#505050">
<text x="89.5" y="167.7">GREEN</text>
<text x="89.5" y="166.2">D4</text>
</g>
</svg>
